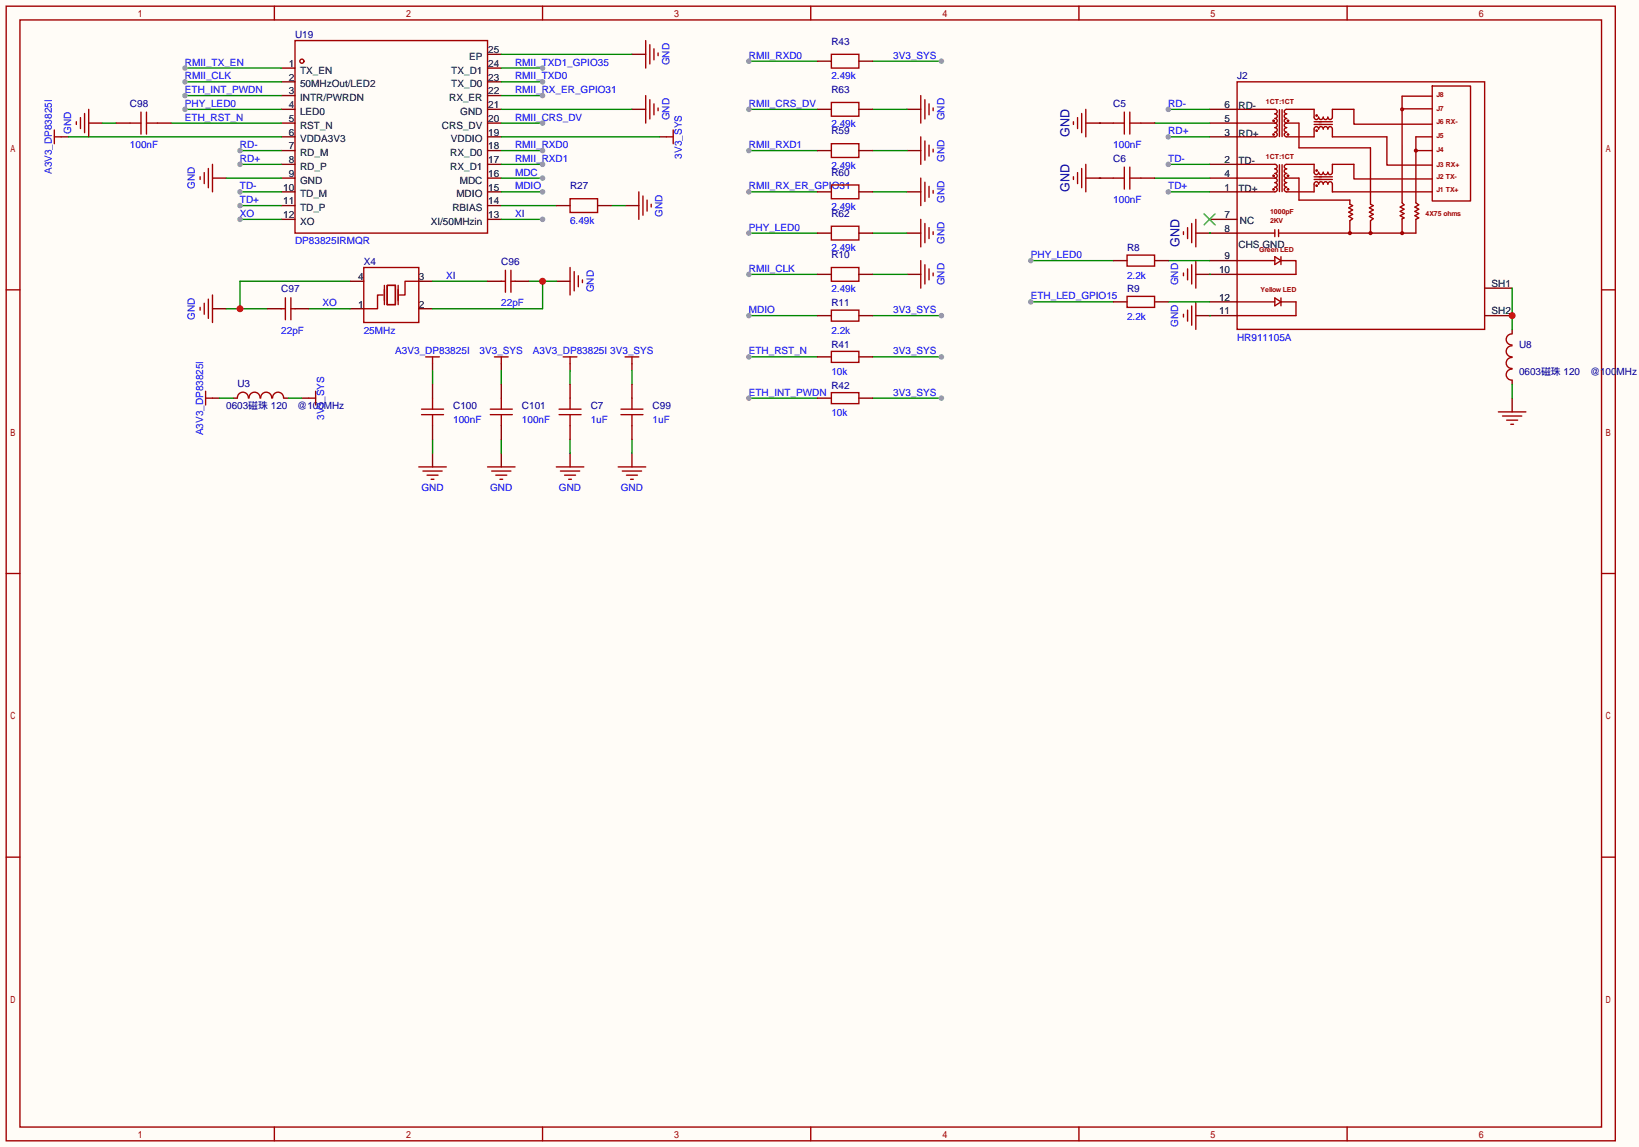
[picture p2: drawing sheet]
<svg xmlns="http://www.w3.org/2000/svg" width="303mm" height="212mm" viewBox="0 0 303 212" stroke-linecap="round" stroke-linejoin="round" font-family="sans-serif">
<path d="M0 0h302.7v211.8h-302.7z" fill="#fffcf7"/>
<g fill="none" stroke="#a10000" stroke-width=".25">
<path d="M1.1 1.1h297.2v209.6h-297.2zM3.7 3.7h292.1v204.5h-292.1zM50.7 1.1v2.6M54.5 7.5h35.5v35.6h-35.5zM100.2 1.1v2.6M119.3 7.5v5.1M119.3 17.7v5M120 8.3v3.5M120 18.4v3.6M120.8 9v2M120.8 19.2v2M121.5 9.8v.5"/>
<path d="M121.5 19.9v.5M149.7 1.1v2.6M199.3 1.1v2.6M228.5 15.1h45.7v45.7h-45.7zM248.8 1.1v2.6M264.5 15.9h7.1v21.2h-7.1zM264.5 17.8h-5.6l.1 19.7 .3 .3-.7 .4 .7 .4-.7 .4 .7 .4-.7 .4 .7 .4-.4 .2v2.7M37 32.6v.5M37.7 31.9v2M38.5 31.1v3.6M39.2 30.4v5M198.2 22.5v.5"/>
<path d="M198.2 32.6v.5M199 21.7v2M199 31.9v2M199.8 21v3.5M199.8 31.1v3.6M200.5 20.2v5.1M200.5 30.4v5M228.5 20.2h6.9a.42 .42 0 0 1 .5 .4 .42 .42 0 0 1-.5 .4 .43 .43 0 0 1 .5 .5 .43 .43 0 0 1-.5 .4 .43 .43 0 0 1 .5 .4 .43 .43 0 0 1-.5 .4M228.5 30.4h6.9a.42 .42 0 0 1 .5 .4 .42 .42 0 0 1-.5 .4 .43 .43 0 0 1 .5 .4 .43 .43 0 0 1-.5 .4 .43 .43 0 0 1 .5 .5 .43 .43 0 0 1-.5 .4M228.5 22.7h6.9M228.5 32.9h6.9M235.4 22.7a.42 .42 0 0 1 .5 .5 .42 .42 0 0 1-.5 .4 .43 .43 0 0 1 .5 .4 .43 .43 0 0 1-.5 .4 .43 .43 0 0 1 .5 .4 .43 .43 0 0 1-.5 .5h-6.9"/>
<path d="M235.4 32.9a.42 .42 0 0 1 .5 .4 .42 .42 0 0 1-.5 .4 .43 .43 0 0 1 .5 .5 .43 .43 0 0 1-.5 .4 .43 .43 0 0 1 .5 .4 .43 .43 0 0 1-.5 .4h-6.9M236.3 20.2v5M236.3 30.4v5M236.8 20.2v5M236.8 30.4v5M237.6 22.7a.43 .43 0 0 1-.4-.4 .43 .43 0 0 1 .4-.4 .43 .43 0 0 1-.4-.4 .43 .43 0 0 1 .4-.5 .42 .42 0 0 1-.4-.4 .42 .42 0 0 1 .4-.4h5.1v1.4a.42 .42 0 0 0 .4 .5 .42 .42 0 0 0 .4-.5 .43 .43 0 0 0 .5 .5 .43 .43 0 0 0 .4-.5 .43 .43 0 0 0 .4 .5 .43 .43 0 0 0 .4-.5 .42 .42 0 0 0 .5 .5 .42 .42 0 0 0 .4-.5v-1.4h3.9v2.7h14.5M237.6 32.9a.43 .43 0 0 1-.4-.4 .43 .43 0 0 1 .4-.5 .43 .43 0 0 1-.4-.4 .43 .43 0 0 1 .4-.4 .42 .42 0 0 1-.4-.4 .42 .42 0 0 1 .4-.4h5.1v1.4a.42 .42 0 0 0 .4 .5 .42 .42 0 0 0 .4-.5 .43 .43 0 0 0 .5 .5 .43 .43 0 0 0 .4-.5 .43 .43 0 0 0 .4 .5 .43 .43 0 0 0 .4-.5 .42 .42 0 0 0 .5 .5 .42 .42 0 0 0 .4-.5v-1.4h3.9v2.7h14.5M237.6 22.7h2.3M237.6 32.9h2.3v4.1h9.4v.7l.5 .3-.7 .4 .7 .4-.7 .4 .7 .4-.7 .4 .7 .4-.5 .4v2.3M237.6 22.7a.42 .42 0 0 0-.4 .5 .42 .42 0 0 0 .4 .4 .43 .43 0 0 0-.4 .4 .43 .43 0 0 0 .4 .4 .43 .43 0 0 0-.4 .4 .43 .43 0 0 0 .4 .5h5.1v-1.5a.42 .42 0 0 1 .4-.4 .42 .42 0 0 1 .4 .4 .43 .43 0 0 1 .5-.4 .43 .43 0 0 1 .4 .4 .43 .43 0 0 1 .4-.4 .43 .43 0 0 1 .4 .4 .42 .42 0 0 1 .5-.4 .42 .42 0 0 1 .4 .4v1.5M237.6 32.9a.42 .42 0 0 0-.4 .4 .42 .42 0 0 0 .4 .4 .43 .43 0 0 0-.4 .5 .43 .43 0 0 0 .4 .4 .43 .43 0 0 0-.4 .4 .43 .43 0 0 0 .4 .4h5.1v-1.4a.42 .42 0 0 1 .4-.4 .42 .42 0 0 1 .4 .4 .43 .43 0 0 1 .5-.4 .43 .43 0 0 1 .4 .4 .43 .43 0 0 1 .4-.4 .43 .43 0 0 1 .4 .4 .42 .42 0 0 1 .5-.4 .42 .42 0 0 1 .4 .4M239.9 22.8v4.5h13.2v10.4l.5 .3-.7 .4 .7 .4-.7 .4 .7 .4-.7 .4 .7 .4-.5 .4v2.3"/>
<path d="M242.7 33.1h3.4M242.7 32.7h3.4M242.7 23h3.4M242.7 22.5h3.4M246.1 34v1.4M246.1 25.3h10v5.2h8.4M246.1 35.4h18.4M258.9 20.1h5.6M261.5 27.8h3M264.5 25.3h-3v12.2l.5 .3-.7 .4 .7 .4-.7 .4 .7 .4-.7 .4 .7 .4-.5 .3v2.6h-25.4M1.1 53.5h2.6M37 56.8v.5"/>
<path d="M37.7 56v2M38.5 55.2v3.6M39.2 54.5v5.1M105.3 49.4v5.1M106 50.2v3.5M106.8 50.9v2.1M107.6 51.7v.5M218.6 42.8v.5M219.3 42v2.1M220.1 41.3v3.5M220.9 40.5v5.1M228.5 43.1h6.9"/>
<path d="M228.5 48.1h6.9M228.5 55.8h6.9M235.4 42.4v1.3M235.4 47.4l1.2 .7-1.2 .8zM235.4 55l1.2 .8-1.2 .7zM236.1 42.4v1.3M236.6 48.1h2.8v2.6h-10.9M236.6 47.4v1.5M236.6 55v1.5M236.6 55.8h2.8v2.5h-10.9M295.8 53.5h2.5M43.8 73.5a1.01 1.01 0 0 1 1.1-1.1 1.01 1.01 0 0 1 1 1.1"/>
<path d="M46 73.5a1.01 1.01 0 0 1 1-1.1 1.01 1.01 0 0 1 1 1.1M48.2 73.5a1.01 1.01 0 0 1 1-1.1 1.01 1.01 0 0 1 1 1.1M50.3 73.5a1.01 1.01 0 0 1 1.1-1.1 1.01 1.01 0 0 1 1 1.1M276.7 76.1h5.1M277.5 76.8h3.6M278.3 77.6h2M279 78.4h.5M279.3 68.2a1.01 1.01 0 0 0-1.1 1 1.01 1.01 0 0 0 1.1 1M279.3 66a1.01 1.01 0 0 0-1.1 1 1.01 1.01 0 0 0 1.1 1M279.3 63.9a1.01 1.01 0 0 0-1.1 1 1.01 1.01 0 0 0 1.1 1M279.3 61.7a1.01 1.01 0 0 0-1.1 1 1.01 1.01 0 0 0 1.1 1M1.1 105.9h2.6"/>
<path d="M295.8 105.9h2.5M1.1 158.3h2.6M295.8 158.3h2.5M50.7 208.2v2.5M100.2 208.2v2.5M149.7 208.2v2.5M199.3 208.2v2.5M248.8 208.2v2.5"/>
<circle cx="55.8" cy="11.3" r=".38"/>
<circle cx="235.2" cy="35" r=".13"/>
<circle cx="235.2" cy="32.5" r=".13"/>
<circle cx="235.2" cy="24.8" r=".13"/>
<circle cx="235.2" cy="22.3" r=".13"/>
<circle cx="237.9" cy="35" r=".13"/>
<circle cx="237.9" cy="32.5" r=".13"/>
<circle cx="237.9" cy="24.8" r=".13"/>
<circle cx="237.9" cy="22.3" r=".13"/>
<circle cx="243.2" cy="34.3" r=".13"/>
<circle cx="243.2" cy="24.1" r=".13"/>
<circle cx="243.2" cy="31.5" r=".13"/>
<circle cx="243.2" cy="21.3" r=".13"/>
<circle cx="259" cy="20.2" r=".25"/>
<circle cx="261.5" cy="27.8" r=".25"/>
<circle cx="249.3" cy="43.1" r=".25"/>
<circle cx="253.1" cy="43.1" r=".25"/>
<circle cx="259" cy="43.1" r=".25"/>
</g>
<g fill="none" stroke="#870000" stroke-width=".25">
<path d="M51.9 12.6h2.6M51.9 15.1h2.6M51.9 17.7h2.6M90 12.6h2.6M90 15.1h2.6M90 17.7h2.6M90 10h2.6M116.7 10h2.6M39.2 32.9h2.6M51.9 20.2h2.6M51.9 22.7h2.6M51.9 25.3h2.6"/>
<path d="M51.9 27.8h2.6M51.9 30.4h2.6M51.9 32.9h2.6M51.9 35.4h2.6M51.9 38h2.6M90 20.2h2.6M90 22.7h2.6M90 25.3h2.6M90 27.8h2.6M90 30.4h2.6M90 32.9h2.6M90 35.4h2.6"/>
<path d="M90 38h2.6M116.7 20.2h2.6M200.5 22.7h2.6M200.5 32.9h2.6M223.4 20.2h5.1M223.4 22.7h5.1M223.4 25.3h5.1M223.4 30.4h5.1M223.4 32.9h5.1M223.4 35.4h5.1M39.2 57h2.6M51.9 40.5h2.6"/>
<path d="M90 40.5h2.6M102.7 51.9h2.6M220.9 43.1h7.6M223.4 40.5h5.1M223.4 48.1h5.1M223.4 50.7h5.1M223.4 58.3h5.1M223.4 55.8h5.1M274.2 58.3h5.1M274.2 53.2h5.1M43.1 73.5h.7M52.5 73.5h.7"/>
<path d="M279.3 60.8v.8M279.3 70.2v.8M279.3 73.5v2.6"/>
</g>
<path d="M92.6 10h24.1M41.8 32.9h10.1M92.6 20.2h24.1M213.2 32.9h10.2M213.2 22.7h10.2M215.8 20.2h7.6M223.4 43.1h.1" fill="none" stroke="#008700" stroke-width=".25"/>
<path d="M222.4 39.5l2 2M224.4 39.5l-2 2" fill="none" stroke="#3c3" stroke-width=".25"/>
<circle cx="215.8" cy="20.2" r=".51" fill="#999"/>
<path d="M215.8 30.4h7.6" fill="none" stroke="#008700" stroke-width=".25"/>
<circle cx="215.8" cy="30.4" r=".51" fill="#999"/>
<path d="M215.8 25.3h7.6" fill="none" stroke="#008700" stroke-width=".25"/>
<circle cx="215.8" cy="25.3" r=".51" fill="#999"/>
<path d="M215.8 35.4h7.6" fill="none" stroke="#008700" stroke-width=".25"/>
<circle cx="215.8" cy="35.4" r=".51" fill="#999"/>
<path d="M220.9 58.3h2.5M220.9 50.7h2.5" fill="none" stroke="#870000" stroke-width=".25"/>
<path d="M218.6 50.4v.5M218.6 58v.5M219.3 49.7v2M219.3 57.3v2M220.1 48.9v3.6M220.1 56.5v3.6M220.9 48.1v5.1M220.9 55.8v5" fill="none" stroke="#a10000" stroke-width=".25"/>
<path d="M190.4 48.1h15.2M215.8 48.1h7.6" fill="none" stroke="#008700" stroke-width=".25"/>
<circle cx="190.4" cy="48.1" r=".51" fill="#999"/>
<path d="M190.4 55.8h15.2" fill="none" stroke="#008700" stroke-width=".25"/>
<circle cx="190.4" cy="55.8" r=".51" fill="#999"/>
<path d="M215.8 55.8h7.6M223.4 58.3h.1M279.3 53.2v7.6M279.3 71v2.5" fill="none" stroke="#008700" stroke-width=".25"/>
<circle cx="279.3" cy="58.3" r=".63" fill="#c00"/>
<path d="M44.3 38h7.6" fill="none" stroke="#008700" stroke-width=".25"/>
<circle cx="44.3" cy="38" r=".51" fill="#999"/>
<path d="M44.3 35.4h7.6" fill="none" stroke="#008700" stroke-width=".25"/>
<circle cx="44.3" cy="35.4" r=".51" fill="#999"/>
<path d="M44.3 30.4h7.6" fill="none" stroke="#008700" stroke-width=".25"/>
<circle cx="44.3" cy="30.4" r=".51" fill="#999"/>
<path d="M44.3 27.8h7.6" fill="none" stroke="#008700" stroke-width=".25"/>
<circle cx="44.3" cy="27.8" r=".51" fill="#999"/>
<path d="M11.3 25.3h1.3M121.8 25.3h1.3M39.2 73.5h1.3M55.8 73.5h1.2M79.9 67.2v1.3M92.6 67.2v1.3M105.3 67.2v1.3M116.7 67.2v1.3" fill="none" stroke="#870000" stroke-width=".25"/>
<g fill="none" stroke="#a10000" stroke-width=".25">
<path d="M10 25.3h1.3M10 24v2.5M123.1 25.3h1.2M124.3 24v2.5M38 72.3v2.5M38 73.5h1.2M57 73.5h1.3M58.3 72.3v2.5M78.6 65.9h2.6M79.9 65.9v1.3M91.3 65.9h2.6M92.6 65.9v1.3"/>
<path d="M104 65.9h2.6M105.3 65.9v1.3M115.4 65.9h2.6M116.7 65.9v1.3"/>
</g>
<path d="M34.2 12.6h17.7M12.6 25.3h39.3M31.6 22.7h20.3M92.6 25.3h29.2" fill="none" stroke="#008700" stroke-width=".25"/>
<circle cx="34.2" cy="12.6" r=".51" fill="#999"/>
<path d="M34.2 15.1h17.7" fill="none" stroke="#008700" stroke-width=".25"/>
<circle cx="34.2" cy="15.1" r=".51" fill="#999"/>
<path d="M34.2 17.7h17.7" fill="none" stroke="#008700" stroke-width=".25"/>
<circle cx="34.2" cy="17.7" r=".51" fill="#999"/>
<path d="M34.2 20.2h17.7" fill="none" stroke="#008700" stroke-width=".25"/>
<circle cx="34.2" cy="20.2" r=".51" fill="#999"/>
<path d="M44.3 40.5h7.6" fill="none" stroke="#008700" stroke-width=".25"/>
<circle cx="44.3" cy="40.5" r=".51" fill="#999"/>
<path d="M92.6 40.5h7.6" fill="none" stroke="#008700" stroke-width=".25"/>
<circle cx="100.2" cy="40.5" r=".51" fill="#999"/>
<path d="M92.6 38h10.1M92.6 35.4h7.6M112.9 38h2.5" fill="none" stroke="#008700" stroke-width=".25"/>
<path d="M115.4 38h2.6" fill="none" stroke="#870000" stroke-width=".25"/>
<path d="M118 35.4v5.1M118.7 36.2v3.6M119.5 37v2M120.3 37.7v.5" fill="none" stroke="#a10000" stroke-width=".25"/>
<circle cx="100.2" cy="35.4" r=".51" fill="#999"/>
<path d="M92.6 32.9h7.6" fill="none" stroke="#008700" stroke-width=".25"/>
<circle cx="100.2" cy="32.9" r=".51" fill="#999"/>
<path d="M92.6 27.8h7.6" fill="none" stroke="#008700" stroke-width=".25"/>
<circle cx="100.2" cy="27.8" r=".51" fill="#999"/>
<path d="M92.6 30.4h7.6" fill="none" stroke="#008700" stroke-width=".25"/>
<circle cx="100.2" cy="30.4" r=".51" fill="#999"/>
<path d="M92.6 15.1h7.6" fill="none" stroke="#008700" stroke-width=".25"/>
<circle cx="100.2" cy="15.1" r=".51" fill="#999"/>
<path d="M92.6 12.6h7.6" fill="none" stroke="#008700" stroke-width=".25"/>
<circle cx="100.2" cy="12.6" r=".51" fill="#999"/>
<path d="M92.6 22.7h7.6" fill="none" stroke="#008700" stroke-width=".25"/>
<circle cx="100.2" cy="22.7" r=".51" fill="#999"/>
<path d="M92.6 17.7h7.6" fill="none" stroke="#008700" stroke-width=".25"/>
<circle cx="100.2" cy="17.7" r=".51" fill="#999"/>
<path d="M41.8 57h7.6M57 57h7.6M64.6 51.9h-20.3v5.1M79.9 51.9h10.1M40.5 73.5h2.6M79.9 68.5v2.5M92.6 68.5v2.5M105.3 68.5v2.5" fill="none" stroke="#008700" stroke-width=".25"/>
<path d="M67.2 49.4h10.1v10.2h-10.1zM70.7 54.5h-1v2.5h-2.5M71 52.7v3.6M71.5 52.7h1.5v3.6h-1.5zM73.5 52.7v3.6M77.3 51.9h-2.5v2.6h-1" fill="none" stroke="#a10000" stroke-width=".25"/>
<path d="M64.6 51.9h2.6M64.6 57h2.6M77.3 51.9h2.6M77.3 57h2.6" fill="none" stroke="#870000" stroke-width=".25"/>
<circle cx="44.3" cy="57" r=".63" fill="#c00"/>
<path d="M97.7 51.9h5M100.2 51.9v5.1h-20.3" fill="none" stroke="#008700" stroke-width=".25"/>
<circle cx="100.2" cy="51.9" r=".63" fill="#c00"/>
<path d="M16.4 22.7h2.5M79.9 83.7v2.5M92.6 83.7v2.5M105.3 83.7v2.5M116.7 83.7v2.5" fill="none" stroke="#870000" stroke-width=".25"/>
<g fill="none" stroke="#a10000" stroke-width=".25">
<path d="M14.1 22.5v.5M14.9 21.7v2M15.6 21v3.5M16.4 20.2v5.1M77.3 86.2h5.1M78.1 87h3.6M78.9 87.8h2M79.6 88.5h.5M90 86.2h5.1M90.8 87h3.6M91.6 87.8h2M92.3 88.5h.5"/>
<path d="M102.7 86.2h5.1M103.5 87h3.6M104.3 87.8h2M105 88.5h.5M114.2 86.2h5.1M114.9 87h3.6M115.7 87.8h2M116.5 88.5h.5"/>
</g>
<path d="M138.3 11.3h12.7M18.9 22.7h2.6M53.2 73.5h2.6M116.7 68.5v2.5M79.9 81.2v2.5M92.6 81.2v2.5M105.3 81.2v2.5M116.7 81.2v2.5" fill="none" stroke="#008700" stroke-width=".25"/>
<circle cx="138.3" cy="11.3" r=".51" fill="#999"/>
<path d="M161.2 11.3h12.7" fill="none" stroke="#008700" stroke-width=".25"/>
<circle cx="173.9" cy="11.3" r=".51" fill="#999"/>
<path d="M161.2 73.5h12.7" fill="none" stroke="#008700" stroke-width=".25"/>
<circle cx="173.9" cy="73.5" r=".51" fill="#999"/>
<path d="M161.2 58.3h12.7" fill="none" stroke="#008700" stroke-width=".25"/>
<circle cx="173.9" cy="58.3" r=".51" fill="#999"/>
<path d="M161.2 65.9h12.7" fill="none" stroke="#008700" stroke-width=".25"/>
<circle cx="173.9" cy="65.9" r=".51" fill="#999"/>
<path d="M167.5 27.8h2.6M167.5 35.4h2.6M167.5 20.2h2.6M167.5 50.7h2.6M167.5 43.1h2.6" fill="none" stroke="#870000" stroke-width=".25"/>
<g fill="none" stroke="#a10000" stroke-width=".25">
<path d="M170.1 17.7v5M170.8 18.4v3.6M171.6 19.2v2M172.3 19.9v.5M170.1 25.3v5.1M170.1 32.9v5.1M170.8 26v3.6M170.8 33.7v3.5M171.6 26.8v2M171.6 34.4v2M172.3 27.6v.5M172.3 35.2v.5"/>
<path d="M170.1 40.5v5.1M170.1 48.1v5.1M170.8 41.3v3.5M170.8 48.9v3.6M171.6 42v2.1M171.6 49.7v2M172.3 42.8v.5M172.3 50.4v.5"/>
</g>
<path d="M138.3 27.8h12.7M161.2 35.4h6.3M161.2 20.2h6.3M161.2 27.8h6.3" fill="none" stroke="#008700" stroke-width=".25"/>
<circle cx="138.3" cy="27.8" r=".51" fill="#999"/>
<path d="M138.3 20.2h12.7" fill="none" stroke="#008700" stroke-width=".25"/>
<circle cx="138.3" cy="20.2" r=".51" fill="#999"/>
<path d="M138.3 35.4h12.7" fill="none" stroke="#008700" stroke-width=".25"/>
<circle cx="138.3" cy="35.4" r=".51" fill="#999"/>
<path d="M138.3 43.1h12.7M161.2 43.1h6.3M161.2 50.7h6.3" fill="none" stroke="#008700" stroke-width=".25"/>
<circle cx="138.3" cy="43.1" r=".51" fill="#999"/>
<path d="M138.3 58.3h12.7" fill="none" stroke="#008700" stroke-width=".25"/>
<circle cx="138.3" cy="58.3" r=".51" fill="#999"/>
<path d="M138.3 73.5h12.7" fill="none" stroke="#008700" stroke-width=".25"/>
<circle cx="138.3" cy="73.5" r=".51" fill="#999"/>
<path d="M138.3 65.9h12.7" fill="none" stroke="#008700" stroke-width=".25"/>
<circle cx="138.3" cy="65.9" r=".51" fill="#999"/>
<path d="M138.3 50.7h12.7" fill="none" stroke="#008700" stroke-width=".25"/>
<circle cx="138.3" cy="50.7" r=".51" fill="#999"/>
<path d="M203.1 32.9h.1M203.1 22.7h.1M223.4 50.7h.1" fill="none" stroke="#008700" stroke-width=".25"/>
<g fill="none" stroke="#a10000" stroke-width=".25">
<path d="M153.5 10h5.1v2.6h-5.1zM153.5 18.9h5.1v2.6h-5.1zM24 22.7h2M26 20.7v4.1M27.1 22.7h2M27.1 20.7v4.1M105.3 36.7h5.1v2.5h-5.1zM153.5 26.5h5.1v2.6h-5.1zM153.5 34.2h5.1v2.5h-5.1zM205.6 22.7h2M205.6 32.9h2M207.6 20.7v4.1"/>
<path d="M207.6 30.9v4M208.7 22.7h2M208.7 20.7v4.1M208.7 30.9v4M208.7 32.9h2M51.9 57h.8M52.7 55v4.1M53.7 55v4.1M53.7 57h.8M92.6 51.9h.7M93.3 49.9v4.1M94.4 49.9v4.1"/>
<path d="M94.4 51.9h.7M153.5 57.3h5.1v2h-5.1zM153.5 49.4h5.1v2.5h-5.1zM153.5 41.8h5.1v2.5h-5.1zM208.2 47.1h5v2h-5zM208.2 54.7h5v2.1h-5zM77.9 75.6h4M77.9 76.6h4M79.9 73.5v2.1M79.9 76.6v2M90.6 75.6h4M90.6 76.6h4"/>
<path d="M92.6 73.5v2.1M92.6 76.6v2M103.3 75.6h4M103.3 76.6h4M105.3 73.5v2.1M105.3 76.6v2M114.7 75.6h4M114.7 76.6h4M116.7 73.5v2.1M116.7 76.6v2M153.5 64.9h5.1v2h-5.1zM153.5 72.5h5.1v2h-5.1z"/>
</g>
<g fill="none" stroke="#870000" stroke-width=".25">
<path d="M151 11.3h2.5M158.6 11.3h2.6M21.5 22.7h2.5M29.1 22.7h2.5M102.7 38h2.6M110.4 38h2.5M151 27.8h2.5M151 35.4h2.5M151 20.2h2.5M158.6 27.8h2.6M158.6 35.4h2.6M158.6 20.2h2.6"/>
<path d="M203.1 22.7h2.5M203.1 32.9h2.5M210.7 22.7h2.5M210.7 32.9h2.5M49.4 57h2.5M54.5 57h2.5M90 51.9h2.6M95.1 51.9h2.6M151 58.3h2.5M151 50.7h2.5M151 43.1h2.5M158.6 58.3h2.6"/>
<path d="M158.6 50.7h2.6M158.6 43.1h2.6M205.6 48.1h2.6M205.6 55.8h2.6M213.2 48.1h2.6M213.2 55.8h2.6M79.9 71v2.5M79.9 78.6v2.6M92.6 71v2.5M92.6 78.6v2.6M105.3 71v2.5M105.3 78.6v2.6"/>
<path d="M116.7 71v2.5M116.7 78.6v2.6M151 65.9h2.5M151 73.5h2.5M158.6 65.9h2.6M158.6 73.5h2.6"/>
</g>
<g font-size="2.3" fill="#000080">
<text x="197.5" y="25.3" transform="rotate(-90 197.5 25.3)">GND</text>
<text x="197.5" y="35.5" transform="rotate(-90 197.5 35.5)">GND</text>
<text x="217.9" y="45.6" transform="rotate(-90 217.9 45.6)">GND</text>
</g>
<g font-size="1.8" fill="#000080">
<text x="54.5" y="7">U19</text>
<text x="153.5" y="8.3">R43</text>
<text x="153.5" y="17.2">R63</text>
<text x="228.5" y="14.7">J2</text>
<text x="24" y="19.7">C98</text>
<text x="205.6" y="19.7">C5</text>
<text x="153.5" y="24.8">R59</text>
<text x="205.6" y="29.9">C6</text>
<text x="105.3" y="35">R27</text>
<text x="153.5" y="32.4">R60</text>
<text x="153.5" y="40.1">R62</text>
<text x="153.5" y="47.7">R10</text>
<text x="208.2" y="46.4">R8</text>
<text x="67.2" y="48.9">X4</text>
<text x="92.6" y="48.9">C96</text>
<text x="51.9" y="54">C97</text>
<text x="153.5" y="56.6">R11</text>
<text x="208.2" y="54">R9</text>
<text x="153.5" y="64.2">R41</text>
<text x="280.5" y="64.2">U8</text>
<text x="43.8" y="71.5">U3</text>
<text x="153.5" y="71.8">R42</text>
<text x="280.5" y="69.2">0603磁珠 120</text>
<text x="293.7" y="69.2">@100MHz</text>
<text x="41.8" y="75.6">0603磁珠 120</text>
<text x="54.9" y="75.6">@100MHz</text>
<text x="83.7" y="75.6">C100</text>
<text x="96.4" y="75.6">C101</text>
<text x="109.1" y="75.6">C7</text>
<text x="120.5" y="75.6">C99</text>
</g>
<g font-size="1.8">
<text x="86.6" y="11.1">EP</text>
<text x="90.2" y="9.8">25</text>
<text x="53.3" y="12.3">1</text>
<text x="53.3" y="14.9">2</text>
<text x="53.3" y="17.4">3</text>
<text x="55.4" y="13.6">TX_EN</text>
<text x="55.4" y="16.2">50MHzOut/LED2</text>
<text x="83.4" y="16.2">TX_D0</text>
<text x="83.4" y="13.6">TX_D1</text>
<text x="90.2" y="17.4">22</text>
<text x="90.2" y="14.9">23</text>
<text x="90.2" y="12.3">24</text>
<text x="53.3" y="20">4</text>
<text x="53.3" y="22.5">5</text>
<text x="55.4" y="18.7">INTR/PWRDN</text>
<text x="55.4" y="21.2">LED0</text>
<text x="55.4" y="23.8">RST_N</text>
<text x="81.6" y="23.8">CRS_DV</text>
<text x="82.9" y="18.7">RX_ER</text>
<text x="85" y="21.2">GND</text>
<text x="90.2" y="22.5">20</text>
<text x="90.2" y="20">21</text>
<text x="226.2" y="20">6</text>
<text x="226.2" y="22.5">5</text>
<text x="228.7" y="20.2">RD-</text>
<text x="53.3" y="25">6</text>
<text x="53.3" y="27.6">7</text>
<text x="55.4" y="26.3">VDDA3V3</text>
<text x="55.4" y="28.9">RD_M</text>
<text x="83.1" y="28.9">RX_D0</text>
<text x="83.3" y="26.3">VDDIO</text>
<text x="90.2" y="27.6">18</text>
<text x="90.2" y="25">19</text>
<text x="226.2" y="25">3</text>
<text x="228.7" y="25.3">RD+</text>
<text x="52.3" y="35.2">10</text>
<text x="53.3" y="30.1">8</text>
<text x="53.3" y="32.7">9</text>
<text x="55.4" y="31.4">RD_P</text>
<text x="55.4" y="33.9">GND</text>
<text x="83.1" y="31.4">RX_D1</text>
<text x="84.9" y="33.9">MDC</text>
<text x="90.2" y="35.2">15</text>
<text x="90.2" y="32.7">16</text>
<text x="90.2" y="30.1">17</text>
<text x="226.2" y="35.2">1</text>
<text x="226.2" y="32.7">4</text>
<text x="226.2" y="30.1">2</text>
<text x="228.7" y="35.5">TD+</text>
<text x="228.7" y="30.4">TD-</text>
<text x="52.3" y="37.7">11</text>
<text x="52.3" y="40.3">12</text>
<text x="55.4" y="36.5">TD_M</text>
<text x="55.4" y="39">TD_P</text>
<text x="55.4" y="41.6">XO</text>
<text x="79.6" y="41.6">XI/50MHzin</text>
<text x="83.6" y="39">RBIAS</text>
<text x="84.3" y="36.5">MDIO</text>
<text x="90.2" y="40.3">13</text>
<text x="90.2" y="37.7">14</text>
<text x="226.2" y="40.3">7</text>
<text x="229" y="41.3">NC</text>
<text x="226.2" y="42.8">8</text>
<text x="226.2" y="47.9">9</text>
<text x="228.7" y="45.9">CHS GND</text>
<text x="66.2" y="51.7">4</text>
<text x="77.3" y="51.7">3</text>
<text x="225.1" y="50.4">10</text>
<text x="275.5" y="53">SH1</text>
<text x="66.2" y="56.8">1</text>
<text x="77.3" y="56.8">2</text>
<text x="225.1" y="58.1">11</text>
<text x="225.1" y="55.5">12</text>
<text x="275.5" y="58.1">SH2</text>
</g>
<g font-size="1.8" fill="#00f">
<text x="138.3" y="10.8">RMII_RXD0</text>
<text x="165" y="10.8">3V3_SYS</text>
<text x="34.2" y="12.1">RMII_TX_EN</text>
<text x="34.2" y="14.7">RMII_CLK</text>
<text x="34.2" y="17.2">ETH_INT_PWDN</text>
<text x="95.1" y="14.7">RMII_TXD0</text>
<text x="95.1" y="12.1">RMII_TXD1_GPIO35</text>
<text x="95.1" y="17.2">RMII_RX_ER_GPIO31</text>
<text x="123.6" y="12.1" transform="rotate(-90 123.6 12.1)">GND</text>
<text x="153.5" y="14.7">2.49k</text>
<text x="34.2" y="22.3">ETH_RST_N</text>
<text x="34.2" y="19.7">PHY_LED0</text>
<text x="95.1" y="22.3">RMII_CRS_DV</text>
<text x="123.6" y="22.2" transform="rotate(-90 123.6 22.2)">GND</text>
<text x="138.3" y="19.7">RMII_CRS_DV</text>
<text x="153.5" y="23.5">2.49k</text>
<text x="174.4" y="22.2" transform="rotate(-90 174.4 22.2)">GND</text>
<text x="215.8" y="19.7">RD-</text>
<text x="13.1" y="24.8" transform="rotate(-90 13.1 24.8)">GND</text>
<text x="24" y="27.4">100nF</text>
<text x="44.3" y="29.9">RD+</text>
<text x="44.3" y="27.4">RD-</text>
<text x="95.1" y="27.4">RMII_RXD0</text>
<text x="95.1" y="29.9">RMII_RXD1</text>
<text x="125.9" y="29.3" transform="rotate(-90 125.9 29.3)">3V3_SYS</text>
<text x="138.3" y="27.4">RMII_RXD1</text>
<text x="174.4" y="29.9" transform="rotate(-90 174.4 29.9)">GND</text>
<text x="205.6" y="27.4">100nF</text>
<text x="215.8" y="29.9">TD-</text>
<text x="215.8" y="24.8">RD+</text>
<text x="9.6" y="32.2" transform="rotate(-90 9.6 32.2)">A3V3_DP83825I</text>
<text x="36" y="34.9" transform="rotate(-90 36 34.9)">GND</text>
<text x="44.3" y="35">TD-</text>
<text x="95.1" y="35">MDIO</text>
<text x="95.1" y="32.4">MDC</text>
<text x="138.3" y="35">RMII_RX_ER_GPIO31</text>
<text x="153.5" y="31.2">2.49k</text>
<text x="215.8" y="35">TD+</text>
<text x="44.3" y="37.5">TD+</text>
<text x="44.3" y="40.1">XO</text>
<text x="95.1" y="40.1">XI</text>
<text x="105.3" y="41.3">6.49k</text>
<text x="122.3" y="40" transform="rotate(-90 122.3 40)">GND</text>
<text x="153.5" y="38.8">2.49k</text>
<text x="174.4" y="37.5" transform="rotate(-90 174.4 37.5)">GND</text>
<text x="205.6" y="37.5">100nF</text>
<text x="54.5" y="45.1">DP83825IRMQR</text>
<text x="138.3" y="42.6">PHY_LED0</text>
<text x="153.5" y="46.4">2.49k</text>
<text x="174.4" y="45.1" transform="rotate(-90 174.4 45.1)">GND</text>
<text x="190.4" y="47.7">PHY_LED0</text>
<text x="82.4" y="51.5">XI</text>
<text x="109.6" y="54" transform="rotate(-90 109.6 54)">GND</text>
<text x="138.3" y="50.2">RMII_CLK</text>
<text x="174.4" y="52.7" transform="rotate(-90 174.4 52.7)">GND</text>
<text x="208.2" y="51.5">2.2k</text>
<text x="217.6" y="52.7" transform="rotate(-90 217.6 52.7)">GND</text>
<text x="36" y="59.1" transform="rotate(-90 36 59.1)">GND</text>
<text x="59.6" y="56.6">XO</text>
<text x="92.6" y="56.6">22pF</text>
<text x="138.3" y="57.8">MDIO</text>
<text x="153.5" y="54">2.49k</text>
<text x="165" y="57.8">3V3_SYS</text>
<text x="190.4" y="55.3">ETH_LED_GPIO15</text>
<text x="208.2" y="59.1">2.2k</text>
<text x="51.9" y="61.6">22pF</text>
<text x="67.2" y="61.6">25MHz</text>
<text x="73" y="65.5">A3V3_DP83825I</text>
<text x="88.6" y="65.5">3V3_SYS</text>
<text x="98.4" y="65.5">A3V3_DP83825I 3V3_SYS</text>
<text x="138.3" y="65.5">ETH_RST_N</text>
<text x="153.5" y="61.6">2.2k</text>
<text x="165" y="65.5">3V3_SYS</text>
<text x="217.6" y="60.3" transform="rotate(-90 217.6 60.3)">GND</text>
<text x="228.5" y="62.9">HR911105A</text>
<text x="153.5" y="69.3">10k</text>
<text x="59.9" y="77.5" transform="rotate(-90 59.9 77.5)">3V3_SYS</text>
<text x="138.3" y="73.1">ETH_INT_PWDN</text>
<text x="153.5" y="76.9">10k</text>
<text x="165" y="73.1">3V3_SYS</text>
<text x="37.5" y="80.4" transform="rotate(-90 37.5 80.4)">A3V3_DP83825I</text>
<text x="83.7" y="78.2">100nF</text>
<text x="96.4" y="78.2">100nF</text>
<text x="109.1" y="78.2">1uF</text>
<text x="120.5" y="78.2">1uF</text>
<text x="77.8" y="90.6">GND</text>
<text x="90.5" y="90.6">GND</text>
<text x="103.2" y="90.6">GND</text>
<text x="114.7" y="90.6">GND</text>
</g>
<g font-size="1.3" fill="#a00000">
<text x="265.3" y="17.9">J8</text>
<text x="233.8" y="19.1">1CT:1CT</text>
<text x="265.3" y="20.4">J7</text>
<text x="265.3" y="22.9">J6 RX-</text>
<text x="233.8" y="29.3">1CT:1CT</text>
<text x="265.3" y="25.5">J5</text>
<text x="265.3" y="28.1">J4</text>
<text x="265.3" y="30.8">J3 RX+</text>
<text x="265.3" y="33.1">J2 TX-</text>
<text x="265.3" y="35.4">J1 TX+</text>
<text x="234.6" y="39.4">1000pF</text>
<text x="234.6" y="41.2">2KV</text>
<text x="263.3" y="40">4X75 ohms</text>
<text x="232.5" y="46.6">Green LED</text>
<text x="232.8" y="53.9">Yellow LED</text>
</g>
</svg>
